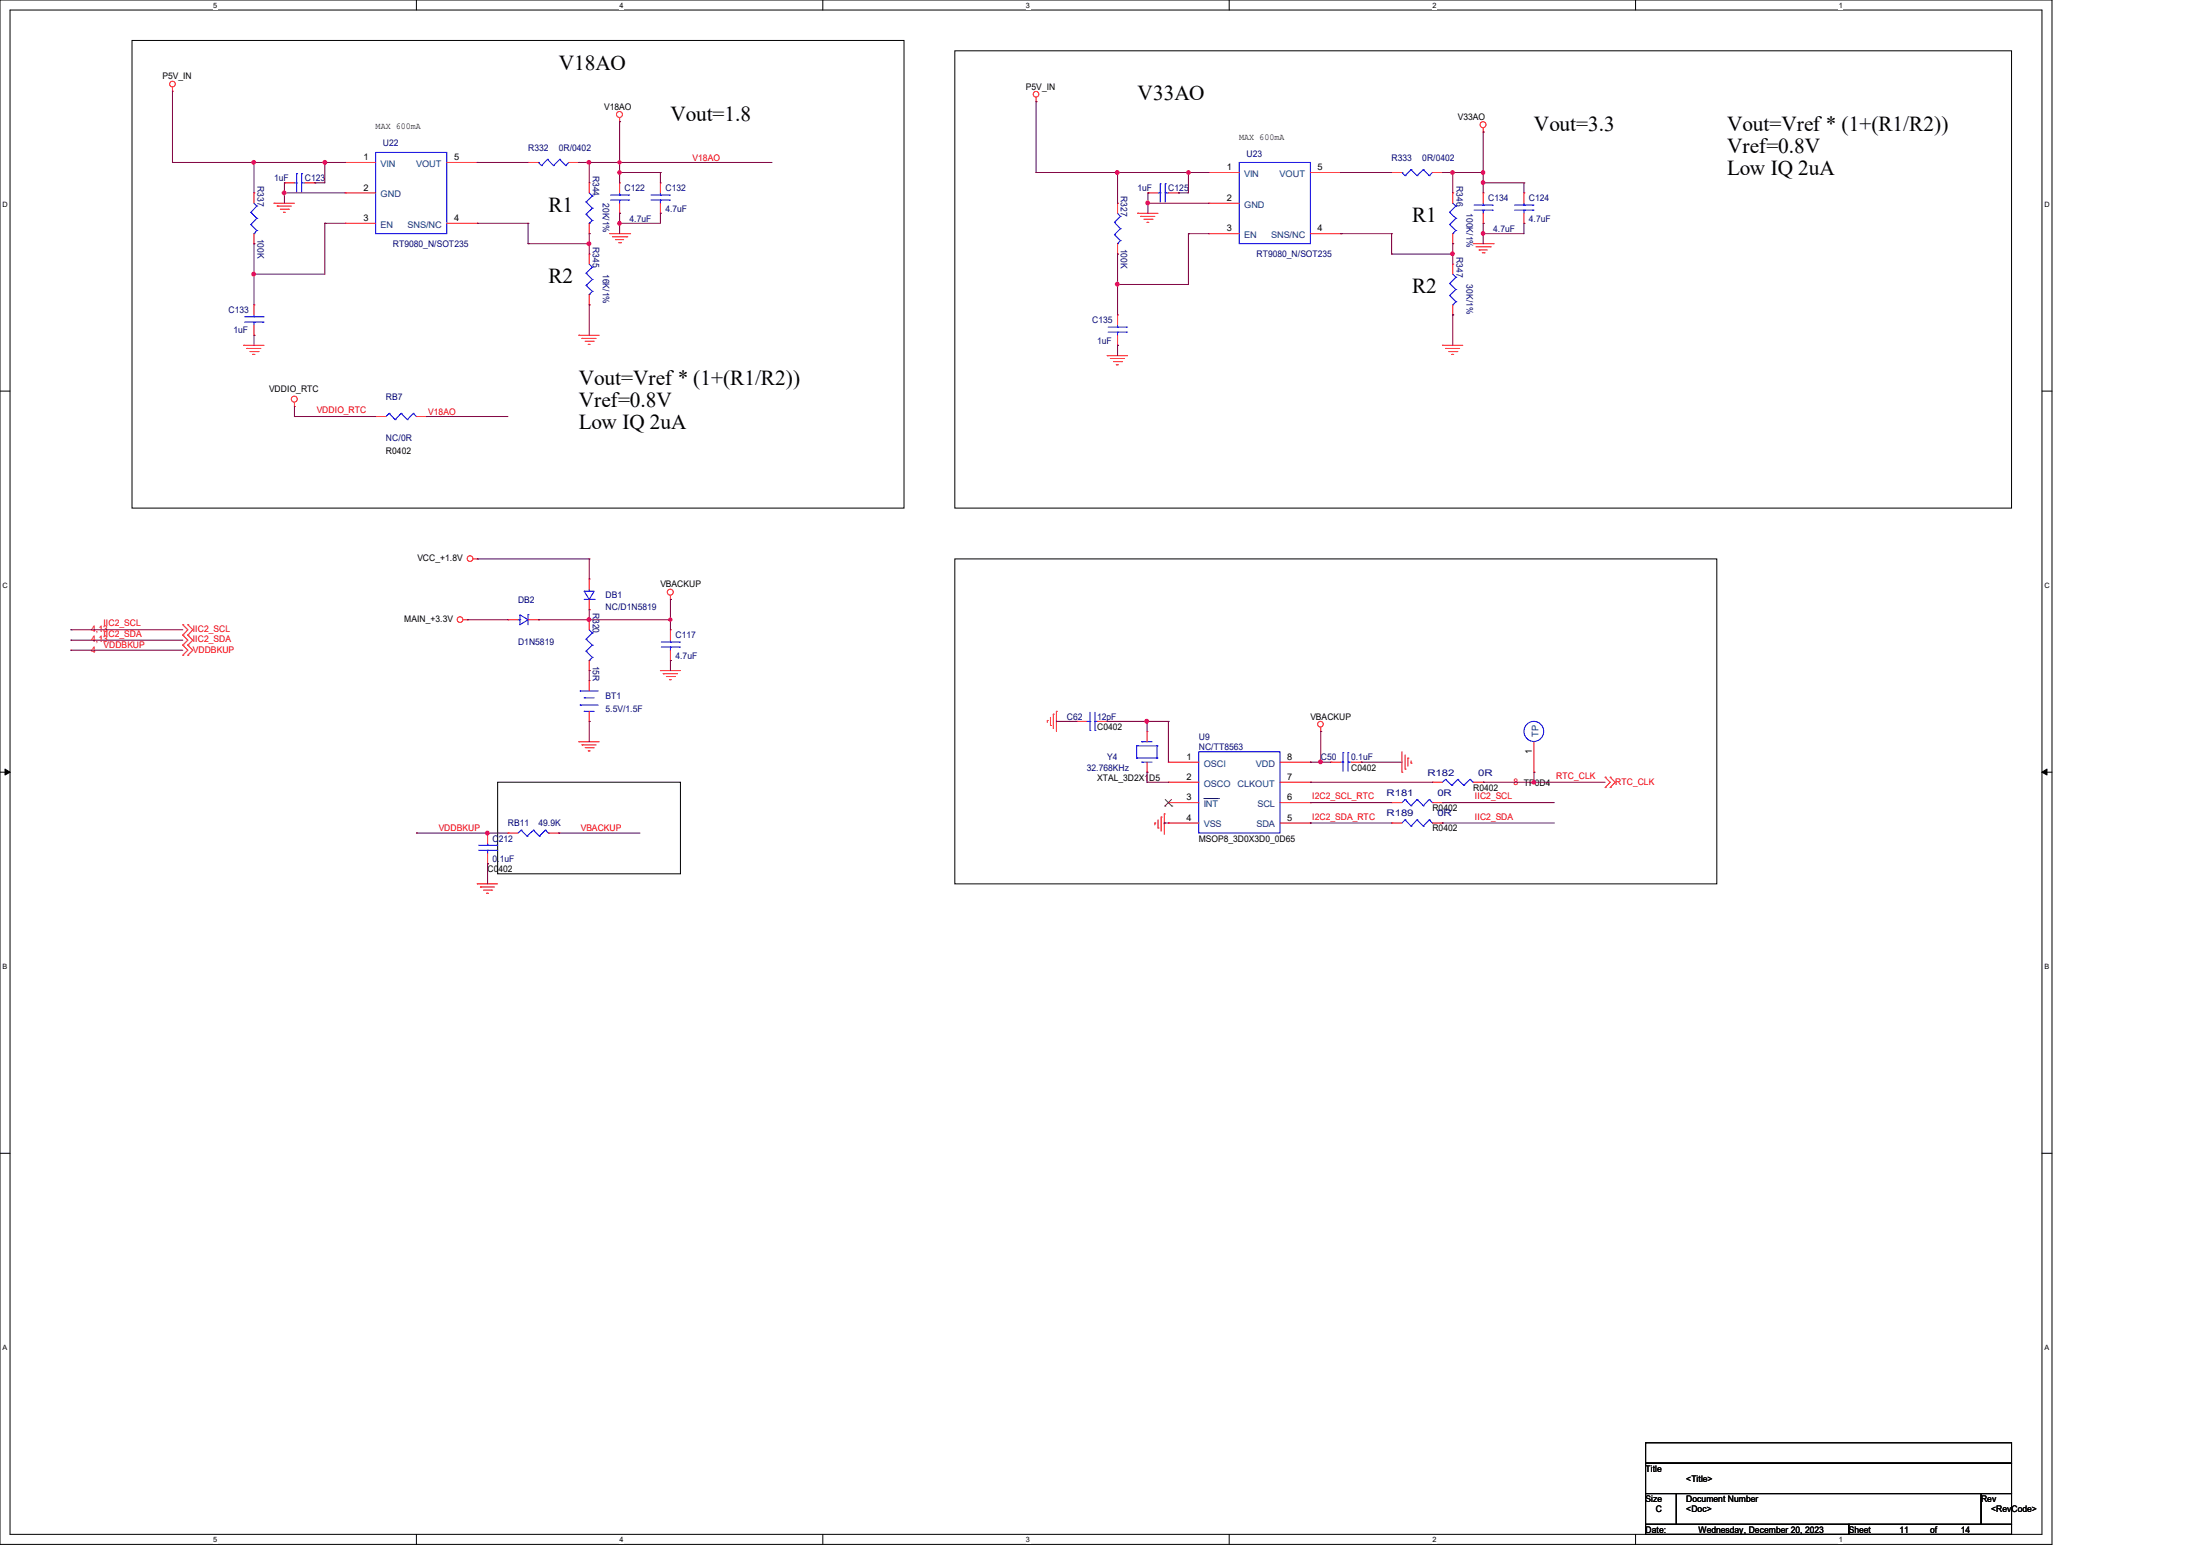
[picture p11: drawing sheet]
<svg xmlns="http://www.w3.org/2000/svg" width="297mm" height="210mm" viewBox="0 0 297 210" stroke-linecap="round" stroke-linejoin="round" font-family="sans-serif">
<path d="M0 0h277v208.4h-277zM1.4 1.4h274.3v205.7h-274.3z" fill="none" stroke="#000" stroke-width=".14"/>
<g fill="#fff">
<path d="M28.8 .1h.5v1.1h-.5z"/>
<path d="M28.8 207.2h.5v1.1h-.5z"/>
</g>
<path d="M56.2 0v1.4M56.2 207.1v1.3" fill="none" stroke="#000" stroke-width=".14"/>
<g fill="#fff">
<path d="M83.7 .1h.5v1.1h-.5z"/>
<path d="M83.7 207.2h.5v1.1h-.5z"/>
</g>
<path d="M111.1 0v1.4M111.1 207.1v1.3" fill="none" stroke="#000" stroke-width=".14"/>
<g fill="#fff">
<path d="M138.5 .1h.6v1.1h-.6z"/>
<path d="M138.5 207.2h.6v1.1h-.6z"/>
</g>
<path d="M165.9 0v1.4M165.9 207.1v1.3" fill="none" stroke="#000" stroke-width=".14"/>
<g fill="#fff">
<path d="M193.4 .1h.5v1.1h-.5z"/>
<path d="M193.4 207.2h.5v1.1h-.5z"/>
</g>
<path d="M220.8 0v1.4M220.8 207.1v1.3" fill="none" stroke="#000" stroke-width=".14"/>
<g fill="#fff">
<path d="M248.2 .1h.6v1.1h-.6z"/>
<path d="M248.2 207.2h.6v1.1h-.6z"/>
<path d="M.3 27.1h.8v1.1h-.8z"/>
<path d="M276 27.1h.7v1.1h-.7z"/>
<path d="M.3 78.5h.8v1.1h-.8z"/>
<path d="M276 78.5h.7v1.1h-.7z"/>
</g>
<path d="M0 52.8h1.4M275.7 52.8h1.3" fill="none" stroke="#000" stroke-width=".14"/>
<g fill="#fff">
<path d="M.3 129.9h.7v1.1h-.7z"/>
<path d="M276 129.9h.6v1.1h-.6z"/>
</g>
<path d="M0 104.2h1.4M275.7 104.2h1.3" fill="none" stroke="#000" stroke-width=".14"/>
<path d="M.7 103.8l.7 .4-.7 .4zM275.7 104.2l.7-.4v.8z" fill="#000" stroke="#000" stroke-width=".14"/>
<g fill="#fff">
<path d="M.3 181.4h.7v1.1h-.7z"/>
<path d="M276 181.4h.6v1.1h-.6z"/>
</g>
<g fill="none" stroke="#000" stroke-width=".14">
<path d="M17.8 5.5h104.2v63.1h-104.2zM128.9 6.9h142.7v61.7h-142.7zM128.9 75.4h102.9v43.9h-102.9zM67.2 105.6h24.7v12.3h-24.7zM0 155.7h1.4M275.7 155.7h1.3M222.2 194.7h49.4v2.8h-49.4zM222.2 197.5h49.4v4.1h-49.4zM222.2 201.6h4.1v4.1h-4.1zM222.2 205.7h27.4v1.4h-27.4zM226.3 201.6h41.2v4.1h-41.2zM249.6 205.7h22v1.4h-22z"/>
<path d="M267.5 201.6h4.1v4.1h-4.1z"/>
</g>
<g fill="none" stroke="#f00" stroke-width=".14">
<path d="M23.3 12.3h.1M23.3 11.8v.5M83.7 16.4h.1M83.7 15.9v.5M139.9 13.7h.1M139.9 13.2v.5M200.2 17.8h.1M200.2 17.3v.5M34.3 26h.1M34.3 32.9h.1M34.3 26v1.4M34.3 31.5v1.4"/>
<path d="M37 27.4h.1M37 27.4h2.8M37.4 27.8h.1M37.4 27.8h1.9M37.8 28.2h1.1M38.3 28.7h.1M38.3 28.7h.2M38.4 24.7h.1M38.4 24.7h1.4M38.9 28.2h.1M41.1 24.7h1.4M42.5 24.7h.1"/>
<path d="M46.6 26h.1M46.6 30.1h.1M46.6 21.9h.1M46.6 26h4.1M46.6 21.9h4.1M46.6 30.1h4.1M60.3 21.9h4.1M60.3 30.1h4.1M64.4 21.9h.1M64.4 30.1h.1M71.3 21.9h.1M71.3 21.9h1.4"/>
<path d="M76.8 21.9h1.3M78.1 21.9h.1M79.5 34.3h.1M79.5 24.7h.1M79.5 31.5h.1M79.5 24.7v1.3M79.5 30.1v1.4M79.5 34.3v1.3M79.5 39.8v1.3M82.3 31.5h2.7M82.7 32h1.9M83.1 32.3h.1"/>
<path d="M83.1 32.3h1.1M83.5 32.8h.3M83.7 24.7h.1M83.7 28.8h.1M83.7 24.7v1.3M83.7 27.4v1.4M83.8 32.8h.1M84.6 32h.1M85 31.5h.1M89.2 24.7h.1M89.2 28.8h.1M89.2 24.7v1.3"/>
<path d="M89.2 27.4v1.4M150.9 27.4h.1M150.9 34.3h.1M150.9 27.4v1.4M150.9 32.9v1.4M153.6 28.8h.1M153.6 28.8h2.7M154 29.2h.1M154 29.2h1.9M154.4 29.6h1.1M154.9 30h.1M154.9 30h.2"/>
<path d="M155 26h.1M155 26h1.3M155.5 29.6h.1M157.7 26h1.4M159.1 26h.1M163.2 27.4h.1M163.2 31.5h.1M163.2 23.3h.1M163.2 27.4h4.1M163.2 31.5h4.1M163.2 23.3h4.1M176.9 31.5h4.1"/>
<path d="M176.9 23.3h4.1M181 23.3h.1M181 31.5h.1M187.9 23.3h.1M187.9 23.3h1.4M193.4 23.3h1.3M194.7 23.3h.1M196.1 35.6h.1M196.1 26h.1M196.1 32.9h.1M196.1 26v1.4M196.1 31.5v1.4"/>
<path d="M196.1 35.6v1.4M198.9 32.9h2.7M199.3 33.3h1.9M199.7 33.7h.1M199.7 33.7h1.1M200.1 34.1h.3M200.2 26h.1M200.2 30.1h.1M200.2 26v1.4M200.2 28.8v1.3M200.4 34.1h.1M201.2 33.3h.1"/>
<path d="M201.6 32.9h.1M205.7 26h.1M205.7 30.1h.1M205.7 26v1.4M205.7 28.8v1.3M32.9 46.6h.1M32.9 46.6h2.7M33.3 47h.1M33.3 47h1.9M33.7 47.5h1.1M34.1 47.8h.1M34.1 47.8h.3"/>
<path d="M34.3 41.1h.1M34.3 45.3h.1M34.3 41.1v1.4M34.3 43.9v1.4M34.8 47.5h.1M39.8 54.9h.1M39.8 54.3v.6M50.7 56.2h.1M50.7 56.2h1.4M56.2 56.2h1.4M57.6 56.2h.1M78.1 45.3h.1"/>
<path d="M78.1 45.3h2.8M78.6 45.7h.1M78.6 45.7h1.9M79 46.1h1.1M79.4 46.5h.1M79.4 46.5h.3M79.5 41.1h.1M80.1 46.1h.1M149.5 48h.1M149.5 48h2.7M149.9 48.4h.1M149.9 48.4h1.9"/>
<path d="M150.3 48.8h1.1M150.7 49.2h.1M150.7 49.2h.3M150.9 42.5h.1M150.9 46.6h.1M150.9 42.5v1.4M150.9 45.3v1.3M151.4 48.8h.1M194.7 46.6h.1M194.7 46.6h2.8M195.2 47h.1M195.2 47h1.9"/>
<path d="M195.6 47.5h1.1M196 47.8h.1M196 47.8h.3M196.1 42.5h.1M196.1 41.1v1.4M196.7 47.5h.1M63.9 75.4h.5M64.4 75.4h.1M79.5 78.1h.1M79.5 78.1v1.4M24.7 88.4h.1M24.7 87.1h.1"/>
<path d="M24.7 85.7h.1M24.7 84.3h.1M24.7 87.1l.7 .7-.7 .6M24.7 84.3l.7 .7-.7 .7M24.7 85.7l.7 .7-.7 .7M25.4 88.4h.1M25.4 87.1h.1M25.4 85.7h.1M25.4 84.3h.1M25.4 87.1l.6 .7-.6 .6M25.4 84.3l.6 .7-.6 .7M25.4 85.7l.6 .7-.6 .7"/>
<path d="M62.5 83.7h.6M63.1 83.7h.1M68.6 83.7h.1M68.6 83.7h1.3M71.3 83.7h1.4M72.7 83.7h.1M79.5 82.3h.1M79.5 83.7h.1M79.5 90.5h.1M79.5 91.9h.1M79.5 97.4h.1M79.5 80.9v1.4"/>
<path d="M79.5 83.7v1.3M79.5 89.2v1.3M79.5 91.9v1.4M79.5 96v1.4M89.2 90.5h.1M89.2 90.5h2.7M89.5 90.9h.1M89.5 90.9h2M90 91.3h1.1M90.4 91.7h.1M90.4 91.7h.2M90.5 80.9h.1"/>
<path d="M90.5 85h.1M90.5 89.2h.1M90.5 80.3v.6M90.5 85v1.4M90.5 87.8v1.4M91.1 91.3h.1M141.4 97.2h.1M141.4 97.2v.3M141.8 97.9h.1M141.8 96.8v1.1M142.2 96.4h.1M142.2 96.4v1.9"/>
<path d="M142.6 96h.1M142.6 96v2.7M145.4 97.4h.1M145.4 97.4h1.3M148.1 97.4h1.4M149.5 97.4h.1M154.9 98.7h.1M154.9 98.7v1.4M178.3 98.7h.1M178.3 98.2v.5M64.4 119.3h.1M64.4 119.3h2.8"/>
<path d="M64.9 119.7h.1M64.9 119.7h1.9M65.8 112.4h.1M65.8 116.6h.1M65.8 112.4v1.4M65.8 115.2v1.4M68.6 112.4h.1M68.6 112.4h1.3M74 112.4h1.4M75.4 112.4h.1M78.1 100.1h.1M78.1 100.1h2.8"/>
<path d="M78.6 100.5h.1M78.6 100.5h1.9M79 100.9h1.1M79.4 101.3h.1M79.4 101.3h.3M80.1 100.9h.1M154.9 104.2h.1M154.9 102.9v1.3M155.9 111.1h.1M155.9 111.1v.2M156.3 111.8h.1M156.3 110.7v1.1"/>
<path d="M156.8 110.3h.1M156.8 110.3v1.9M157.2 109.9h.1M157.2 109.9v2.7M157.7 102.9h.1M157.7 105.6h.1M157.7 108.3h.1M157.7 111.1h.1M157.7 108.3h4.1M157.7 111.1h4.1M157.7 102.9h4.1M157.7 105.6h4.1"/>
<path d="M172.8 108.3h4.1M172.8 111.1h4.1M172.8 102.9h4.1M172.8 105.6h4.1M176.9 111.1h.1M176.9 108.3h.1M176.9 105.6h.1M176.9 102.9h.1M179.7 102.9h.1M179.7 102.9h1.3M182.4 102.9h1.4M183.8 102.9h.1"/>
<path d="M187.9 108.3h.1M187.9 111.1h.1M187.9 108.3h1.4M187.9 111.1h1.4M189.3 104.2h.1M189.3 101.5v2.7M189.7 103.8h.1M189.7 101.9v1.9M190.1 102.3h.1M190.1 102.3v1.1M190.5 103h.1M190.5 102.7v.3"/>
<path d="M193.4 105.6h.1M193.4 108.3h1.3M193.4 111.1h1.3M193.4 105.6h1.3M194.7 108.3h.1M194.7 111.1h.1M198.9 105.6h1.3M200.2 105.6h.1M207.1 104.2h.1M207.1 100.1v4.1M216.7 106.3h.1M216.7 104.9h.1"/>
<path d="M216.7 104.9l.7 .7-.7 .7M217.4 106.3h.1M217.4 104.9h.1M217.4 104.9l.7 .7-.7 .7M65.3 120.1h1.1M65.7 120.6h.1M65.7 120.6h.3M66.4 120.1h.1"/>
<circle cx="23.3" cy="11.3" r=".38"/>
<circle cx="83.6" cy="15.5" r=".4"/>
<circle cx="139.9" cy="12.7" r=".38"/>
<circle cx="200.2" cy="16.8" r=".4"/>
<circle cx="39.7" cy="53.9" r=".4"/>
<circle cx="63.5" cy="75.4" r=".38"/>
<circle cx="90.5" cy="79.9" r=".4"/>
<circle cx="62.1" cy="83.6" r=".38"/>
<circle cx="178.3" cy="97.7" r=".38"/>
</g>
<g fill="none" stroke="#00f" stroke-width=".14">
<path d="M33.9 28.7h.1M33.9 30.3h.1M33.9 28.7l.8 .8M33.9 30.3l.8 .8M34.3 31.5h.1M34.3 27.4l.4 .4M34.7 27.8h.1M34.7 29.5h.1M34.7 31.1h.1M34.7 27.8l-.8 .9M34.7 29.5l-.8 .8M34.7 31.1l-.4 .4"/>
<path d="M39.8 24.7h.2M40 24.7h.1M40 23.5h.1M40 23.5v2.4M40.7 23.5h.1M40.7 24.7h.1M40.7 24.7h.4M40.7 23.5v2.4M50.7 20.6h9.6v10.9h-9.6zM72.7 21.9h.1M72.7 21.9l.4 .5M73.1 22.4h.1"/>
<path d="M73.9 21.5h.1M73.9 21.5l.8 .9M73.9 21.5l-.8 .9M74.7 22.4h.1M75.6 21.5h.1M75.6 21.5l.8 .9M75.6 21.5l-.9 .9M76.4 22.4h.1M76.8 21.9l-.4 .5M79.1 36.9h.1M79.1 38.5h.1M79.1 27.3h.1"/>
<path d="M79.1 28.9h.1M79.1 36.9l.9 .8M79.1 38.5l.9 .8M79.1 27.3l.9 .8M79.1 28.9l.9 .9M79.5 39.8h.1M79.5 30.1h.1M79.5 35.6l.5 .5M79.5 26l.5 .5M80 36.1h.1M80 37.7h.1M80 39.3h.1"/>
<path d="M80 26.5h.1M80 28.1h.1M80 29.8h.1M80 36.1l-.9 .8M80 37.7l-.9 .8M80 39.3l-.5 .5M80 26.5l-.9 .8M80 28.1l-.9 .8M80 29.8l-.5 .3M82.4 27h2.5M82.4 26.3h2.5M83.7 26.3h.1"/>
<path d="M83.7 27h.1M83.7 26v.3M83.7 27v.4M84.9 27h.1M84.9 26.3h.1M87.9 27h2.5M87.9 26.3h2.5M89.2 26.3h.1M89.2 27h.1M89.2 26v.3M89.2 27v.4M90.4 27h.1"/>
<path d="M90.4 26.3h.1M150.5 30h.1M150.5 31.7h.1M150.5 30l.8 .9M150.5 31.7l.8 .8M150.9 32.9h.1M150.9 28.8l.4 .4M151.3 29.2h.1M151.3 30.9h.1M151.3 32.5h.1M151.3 29.2l-.8 .8M151.3 30.9l-.8 .8"/>
<path d="M151.3 32.5l-.4 .4M156.3 26h.3M156.6 26h.1M156.6 24.8h.1M156.6 24.8v2.5M157.3 24.8h.1M157.3 26h.1M157.3 26h.4M157.3 24.8v2.5M167.3 21.9h9.6v11h-9.6zM189.3 23.3h.1M189.3 23.3l.4 .4"/>
<path d="M189.7 23.7h.1M190.5 22.9h.1M190.5 22.9l.8 .8M190.5 22.9l-.8 .8M191.3 23.7h.1M192.2 22.9h.1M192.2 22.9l.8 .8M192.2 22.9l-.9 .8M193 23.7h.1M193.4 23.3l-.4 .4M195.7 38.3h.1M195.7 39.9h.1"/>
<path d="M195.7 28.7h.1M195.7 30.3h.1M195.7 38.3l.9 .8M195.7 39.9l.9 .8M195.7 28.7l.9 .8M195.7 30.3l.9 .8M196.1 31.5h.1M196.1 37l.5 .4M196.1 27.4l.5 .4M196.6 37.4h.1M196.6 39.1h.1M196.6 27.8h.1"/>
<path d="M196.6 29.5h.1M196.6 31.1h.1M196.6 37.4l-.9 .9M196.6 39.1l-.9 .8M196.6 27.8l-.9 .9M196.6 29.5l-.9 .8M196.6 31.1l-.5 .4M199 28.4h2.5M199 27.7h2.5M200.2 27.7h.1M200.2 28.4h.1M200.2 27.4v.3"/>
<path d="M200.2 28.4v.4M201.5 28.4h.1M201.5 27.7h.1M204.5 28.4h2.5M204.5 27.7h2.5M205.7 27.7h.1M205.7 28.4h.1M205.7 27.4v.3M205.7 28.4v.4M207 28.4h.1M207 27.7h.1M33 43.5h2.5"/>
<path d="M33 42.8h2.5M34.3 42.8h.1M34.3 43.5h.1M34.3 42.5v.3M34.3 43.5v.4M35.5 43.5h.1M35.5 42.8h.1M52.5 55.8h.1M52.5 55.8l-.4 .4M52.5 55.8l.8 .8M53.3 56.6h.1M54.1 55.8h.1"/>
<path d="M54.1 55.8l-.8 .8M54.1 55.8l.9 .8M55 56.6h.1M55.8 55.8h.1M55.8 55.8l-.8 .8M55.8 55.8l.4 .4M56.2 56.2h.1M149.6 44.8h2.5M149.6 44.2h2.5M150.9 44.2h.1M150.9 44.8h.1M150.9 43.9v.3"/>
<path d="M150.9 44.8v.5M152.1 44.8h.1M152.1 44.2h.1M196.1 41.1h.1M196.6 40.7h.1M196.6 40.7l-.5 .4M78.9 79.8h1.3l-.7 1.1zM79.5 79.8h.1M79.5 79.5v.3M69.9 83.7h.3M70.2 83l1.1 .7-1.1 .6zM70.2 83.7h.1"/>
<path d="M71.3 83h.1M71.3 83v1.3M78.3 93.3h.1M78.3 95.2h.1M78.3 93.3h2.5M78.3 95.2h2.5M78.9 96h.1M78.9 94.2h.1M78.9 80.9h1.3M78.9 96h1.3M78.9 94.2h1.3M79.1 86.3h.1"/>
<path d="M79.1 87.9h.1M79.1 86.3l.9 .8M79.1 87.9l.9 .8M79.5 89.2h.1M79.5 85l.5 .4M80 85.4h.1M80 87.1h.1M80 88.7h.1M80 85.4l-.9 .9M80 87.1l-.9 .8M80 88.7l-.5 .5M80.2 80.9h.1"/>
<path d="M89.3 87.3h2.4M89.3 86.7h2.4M90.5 86.7h.1M90.5 87.3h.1M90.5 86.4v.3M90.5 87.3v.5M91.7 87.3h.1M91.7 86.7h.1M146.7 97.4h.5M147.2 98.6h.1M147.2 97.4h.1M147.2 96.1v2.5"/>
<path d="M147.8 97.4h.1M147.8 98.6h.1M147.8 97.4h.3M147.8 96.1v2.5M64.6 114.8h2.5M64.6 114.1h2.5M65.8 114.1h.1M65.8 114.8h.1M65.8 113.8v.3M65.8 114.8v.4M67.1 114.8h.1M67.1 114.1h.1"/>
<path d="M70.4 112.1h.1M70.4 112.1l-.5 .3M70.4 112.1l.8 .8M71.2 112.9h.1M72 112.1h.1M72 112.1l-.8 .8M72 112.1l.8 .8M72.8 112.9h.1M73.6 112.1h.1M73.6 112.1l-.8 .8M73.6 112.1l.4 .3M74 112.4h.1"/>
<path d="M153.5 102.3h.1M153.5 100.7h.1M153.5 102.3h2.7M153.5 100.7v1.6M153.5 100.7h2.7M154.1 102.9h.1M154.1 100.1h.1M154.1 102.9h1.4M154.1 100.1h1.4M156.2 100.7h.1M156.2 102.3h.1M156.2 100.7v1.6"/>
<path d="M161.8 101.5h11v10.9h-11zM181 102.9h.3M181.3 102.9h.1M181.3 101.6h.1M181.3 101.6v2.5M182 101.6h.1M182 102.9h.1M182 102.9h.4M182 101.6v2.5M189.7 107.9h.1M189.7 110.7h.1M189.7 107.9l-.4 .4"/>
<path d="M189.7 107.9l.8 .9M189.7 110.7l-.4 .4M189.7 110.7l.8 .8M190.5 108.8h.1M190.5 111.5h.1M191.3 107.9h.1M191.3 110.7h.1M191.3 107.9l-.8 .9M191.3 107.9l.9 .9M191.3 110.7l-.8 .8M191.3 110.7l.9 .8M192.2 108.8h.1"/>
<path d="M192.2 111.5h.1M193 107.9h.1M193 110.7h.1M193 107.9l-.8 .9M193 107.9l.4 .4M193 110.7l-.8 .8M193 110.7l.4 .4M193.4 108.3h.1M193.4 111.1h.1M195.2 105.2h.1M195.2 105.2l-.5 .4M195.2 105.2l.8 .8"/>
<path d="M196 106h.1M196.8 105.2h.1M196.8 105.2l-.8 .8M196.8 105.2l.8 .8M197.6 106h.1M198.5 105.2h.1M198.5 105.2l-.9 .8M198.5 105.2l.4 .4M198.9 105.6h.1"/>
<circle cx="207.1" cy="98.7" r="1.34"/>
</g>
<path d="M157.3 108.8h.1M157.3 107.9l.9 .9M158.2 107.9l-.9 .9M158.2 108.8h.1" fill="none" stroke="#804000" stroke-width=".14"/>
<path d="M162.5 107.8h2M164.5 107.8h.1" fill="none" stroke="#004080" stroke-width=".14"/>
<g fill="none" stroke="#800040" stroke-width=".14">
<path d="M23.3 12.3v9.6M83.7 16.4h.1M83.7 16.4v8.3M139.9 13.7h.1M139.9 13.7v9.6M200.2 17.8h.1M200.2 17.8v8.2M23.3 21.9h.1M23.3 21.9h23.3M34.3 21.9h.1M34.3 32.9h.1M34.3 37h.1"/>
<path d="M34.3 21.9v4.1M34.3 32.9v8.2M38.4 24.7h.1M38.4 26h.1M38.4 24.7v2.7M38.4 26h8.2M42.5 24.7h.1M43.9 21.9h.1M43.9 30.1h.1M43.9 21.9v2.8h-1.4M43.9 30.1v6.9h-9.6M43.9 30.1h2.7"/>
<path d="M64.4 21.9h.1M64.4 30.1h.1M64.4 21.9h6.9M64.4 30.1h6.9M71.3 30.1h.1M71.3 32.9h.1M71.3 30.1v2.8M71.3 32.9h8.2M78.1 21.9h.1M78.1 21.9h26.1M79.5 21.9h.1M79.5 31.5h.1"/>
<path d="M79.5 32.9h.1M79.5 21.9v2.8M79.5 31.5v2.8M83.7 21.9h.1M83.7 23.3h.1M83.7 28.8h.1M83.7 30.1h.1M83.7 28.8v2.7M83.7 23.3h5.5M89.2 23.3h.1M89.2 28.8h.1M89.2 23.3v1.4"/>
<path d="M89.2 28.8v1.3h-5.5M139.9 23.3h.1M139.9 23.3h23.3M150.9 23.3h.1M150.9 34.3h.1M150.9 38.4h.1M150.9 23.3v4.1M150.9 34.3v8.2M155 26h.1M155 27.4h.1M155 26v2.8M155 27.4h8.2"/>
<path d="M159.1 26h.1M160.4 23.3h.1M160.4 31.5h.1M160.4 23.3v2.7h-1.3M160.4 31.5v6.9h-9.5M160.4 31.5h2.8M181 23.3h.1M181 31.5h.1M181 23.3h6.9M181 31.5h6.9M187.9 31.5h.1M187.9 34.3h.1"/>
<path d="M187.9 31.5v2.8M187.9 34.3h8.2M194.7 23.3h.1M194.7 23.3h5.5M196.1 23.3h.1M196.1 32.9h.1M196.1 34.3h.1M196.1 23.3v2.7M196.1 32.9v2.7M200.2 23.3h.1M200.2 24.7h.1M200.2 30.1h.1"/>
<path d="M200.2 31.5h.1M200.2 24.7h5.5M200.2 30.1v2.8M205.7 24.7h.1M205.7 30.1h.1M205.7 24.7v1.3M205.7 30.1v1.4h-5.5M34.3 45.3h.1M34.3 45.3v1.3M39.8 56.2h.1M39.8 56.2h10.9M39.8 54.9v1.3"/>
<path d="M57.6 56.2h.1M57.6 56.2h11M79.5 41.1h.1M79.5 41.1v4.2M150.9 46.6h.1M150.9 46.6v1.4M196.1 42.5h.1M196.1 42.5v4.1M64.4 75.4h.1M64.4 75.4h15.1M79.5 75.4h.1M79.5 75.4v2.7"/>
<path d="M9.6 87.8h.1M9.6 85h.1M9.6 86.4h.1M9.6 87.8h15.1M9.6 85h15.1M9.6 86.4h15.1M63.1 83.7h.1M63.1 83.7h5.5M72.7 83.7h.1M72.7 83.7h17.8M79.5 82.3h.1M79.5 83.7h.1"/>
<path d="M79.5 90.5h.1M79.5 97.4h.1M79.5 82.3v1.4M79.5 90.5v1.4M79.5 97.4v2.7M90.5 80.9h.1M90.5 83.7h.1M90.5 89.2h.1M90.5 80.9v4.1M90.5 89.2v1.3M142.6 97.4h.1M142.6 97.4h2.8"/>
<path d="M149.5 97.4h.1M149.5 97.4h8.2M154.9 97.4h.1M154.9 97.4v1.3M157.7 97.4h.1M157.7 97.4v5.5M178.3 98.7h.1M178.3 98.7v4.2M56.2 112.4h.1M56.2 112.4h12.4M65.8 116.6h.1M65.8 112.4h.1"/>
<path d="M65.8 116.6v2.7M75.4 112.4h.1M75.4 112.4h11M154.9 104.2h.1M154.9 105.6h.1M154.9 104.2v1.4M154.9 105.6h2.8M157.2 111.1h.1M157.2 111.1v.1M157.2 111.1h.5M176.9 102.9h.1M176.9 105.6h.1"/>
<path d="M176.9 108.3h.1M176.9 111.1h.1M176.9 102.9h2.8M176.9 105.6h16.5M176.9 108.3h11M176.9 111.1h11M178.3 102.9h.1M183.8 102.9h.1M183.8 102.9h5.5M194.7 108.3h.1M194.7 111.1h.1M194.7 108.3h15.1"/>
<path d="M194.7 111.1h15.1M200.2 105.6h.1M200.2 105.6h16.5M207.1 104.2h.1M207.1 105.6h.1M207.1 104.2v1.4"/>
</g>
<g fill="#f0f" stroke="#f0f" stroke-width=".14">
<circle cx="43.9" cy="21.9" r=".25"/>
<circle cx="34.2" cy="21.9" r=".25"/>
<circle cx="79.5" cy="21.9" r=".25"/>
<circle cx="83.6" cy="21.9" r=".22"/>
<circle cx="83.6" cy="23.3" r=".24"/>
<circle cx="38.4" cy="26" r=".25"/>
<circle cx="83.6" cy="30.1" r=".24"/>
<circle cx="79.5" cy="32.9" r=".25"/>
<circle cx="34.2" cy="37" r=".25"/>
<circle cx="154.8" cy="97.3" r=".25"/>
<circle cx="178.3" cy="102.8" r=".25"/>
<circle cx="150.8" cy="23.3" r=".25"/>
<circle cx="160.4" cy="23.3" r=".25"/>
<circle cx="196.1" cy="23.3" r=".25"/>
<circle cx="200.2" cy="24.6" r=".24"/>
<circle cx="200.2" cy="23.3" r=".24"/>
<circle cx="154.9" cy="27.4" r=".25"/>
<circle cx="200.2" cy="31.5" r=".24"/>
<circle cx="196.1" cy="34.2" r=".25"/>
<circle cx="150.8" cy="38.4" r=".25"/>
<circle cx="207.1" cy="105.6" r=".24"/>
<circle cx="90.5" cy="83.6" r=".22"/>
<circle cx="79.5" cy="83.6" r=".25"/>
<circle cx="65.8" cy="112.4" r=".25"/>
</g>
<g font-size="2.9">
<text x="75.4" y="9.4">V18AO</text>
<text x="90.5" y="16.3">Vout=1.8</text>
<text x="153.6" y="13.5">V33AO</text>
<text x="207.1" y="17.7">Vout=3.3</text>
<text x="233.2" y="17.7">Vout=Vref * (1+(R1/R2))</text>
<text x="233.2" y="20.7">Vref=0.8V</text>
<text x="233.2" y="23.7">Low IQ 2uA</text>
<text x="74" y="28.6">R1</text>
<text x="190.6" y="30">R1</text>
<text x="74" y="38.2">R2</text>
<text x="190.6" y="39.6">R2</text>
<text x="78.1" y="51.9">Vout=Vref * (1+(R1/R2))</text>
<text x="78.1" y="54.9">Vref=0.8V</text>
<text x="78.1" y="58">Low IQ 2uA</text>
</g>
<g font-size="1.2">
<text x="21.9" y="10.7">P5V_IN</text>
<text x="50.7" y="17.4">MAX 600mA</text>
<text x="81.6" y="14.9">V18AO</text>
<text x="138.5" y="12.1">P5V_IN</text>
<text x="196.8" y="16.2">V33AO</text>
<text x="49.1" y="21.6">1</text>
<text x="61.3" y="21.6">5</text>
<text x="165.6" y="23">1</text>
<text x="167.3" y="18.8">MAX 600mA</text>
<text x="177.9" y="23">5</text>
<text x="49.1" y="25.7">2</text>
<text x="49.1" y="29.8">3</text>
<text x="61.3" y="29.8">4</text>
<text x="165.6" y="27.1">2</text>
<text x="165.6" y="31.2">3</text>
<text x="177.9" y="31.2">4</text>
<text x="36.3" y="53">VDDIO_RTC</text>
<text x="52.1" y="61.3">R0402</text>
<text x="56.3" y="75.7">VCC_+1.8V</text>
<text x="54.6" y="84">MAIN_+3.3V</text>
<text x="89.2" y="79.3">VBACKUP</text>
<text x="148.1" y="98.5">C0402</text>
<text x="176.9" y="97.2">VBACKUP</text>
<text x="206.8" y="101.8" transform="rotate(-90 206.8 101.8)">1</text>
<text x="148.1" y="105.4">XTAL_3D2X1D5</text>
<text x="160.2" y="102.6">1</text>
<text x="160.2" y="105.3">2</text>
<text x="173.8" y="105.3">7</text>
<text x="173.8" y="102.6">8</text>
<text x="182.4" y="104">C0402</text>
<text x="198.9" y="106.7">R0402</text>
<text x="160.2" y="108">3</text>
<text x="160.2" y="110.8">4</text>
<text x="161.8" y="113.6">MSOP8_3D0X3D0_0D65</text>
<text x="173.8" y="110.8">5</text>
<text x="173.8" y="108">6</text>
<text x="193.4" y="109.5">R0402</text>
<text x="193.4" y="112.2">R0402</text>
<text x="65.8" y="117.7">C0402</text>
<text x="222.2" y="198.6">Title</text>
<text x="222.2" y="202.7">Size</text>
<text x="227.7" y="202.7">Document Number</text>
<text x="227.7" y="200">&lt;Title&gt;</text>
<text x="267.5" y="202.7">Rev</text>
<text x="222.2" y="206.9">Date:</text>
<text x="223.6" y="204.1">C</text>
<text x="227.7" y="204.1">&lt;Doc&gt;</text>
<text x="229.3" y="206.9">Wednesday, December 20, 2023</text>
<text x="249.6" y="206.9">Sheet</text>
<text x="256.4" y="206.9">11</text>
<text x="260.6" y="206.9">of</text>
<text x="264.7" y="206.9">14</text>
<text x="268.8" y="204.1">&lt;RevCode&gt;</text>
</g>
<g font-size="1.2" fill="#004080">
<text x="51.4" y="22.5">VIN</text>
<text x="56.2" y="22.5">VOUT</text>
<text x="168" y="23.9">VIN</text>
<text x="172.8" y="23.9">VOUT</text>
<text x="51.4" y="26.6">GND</text>
<text x="168" y="28">GND</text>
<text x="51.4" y="30.7">EN</text>
<text x="55" y="30.7">SNS/NC</text>
<text x="168" y="32.1">EN</text>
<text x="171.6" y="32.1">SNS/NC</text>
<text x="207.7" y="99.4" transform="rotate(-90 207.7 99.4)">TP</text>
<text x="162.5" y="103.5">OSCI</text>
<text x="162.5" y="106.2">OSCO</text>
<text x="167.1" y="106.2">CLKOUT</text>
<text x="169.5" y="103.5">VDD</text>
<text x="162.5" y="108.9">INT</text>
<text x="162.5" y="111.7">VSS</text>
<text x="169.6" y="111.7">SDA</text>
<text x="169.8" y="108.9">SCL</text>
</g>
<g font-size="1.2" fill="#000080">
<text x="51.7" y="19.8">U22</text>
<text x="71.3" y="20.3">R332</text>
<text x="75.4" y="20.3">0R/0402</text>
<text x="80.1" y="23.7" transform="rotate(90 80.1 23.7)">R344</text>
<text x="168.3" y="21.2">U23</text>
<text x="187.9" y="21.7">R333</text>
<text x="192" y="21.7">0R/0402</text>
<text x="34.8" y="25.1" transform="rotate(90 34.8 25.1)">R337</text>
<text x="37" y="24.4">1uF</text>
<text x="41.1" y="24.4">C123</text>
<text x="81.4" y="27.4" transform="rotate(90 81.4 27.4)">20K/1%</text>
<text x="84.3" y="25.8">C122</text>
<text x="85" y="29.9">4.7uF</text>
<text x="89.8" y="25.8">C132</text>
<text x="89.8" y="28.6">4.7uF</text>
<text x="151.3" y="26.5" transform="rotate(90 151.3 26.5)">R327</text>
<text x="153.6" y="25.8">1uF</text>
<text x="157.7" y="25.8">C125</text>
<text x="196.6" y="25.1" transform="rotate(90 196.6 25.1)">R346</text>
<text x="198" y="28.8" transform="rotate(90 198 28.8)">100K/1%</text>
<text x="200.9" y="27.2">C134</text>
<text x="206.4" y="27.2">C124</text>
<text x="206.4" y="29.9">4.7uF</text>
<text x="34.8" y="32.2" transform="rotate(90 34.8 32.2)">100K</text>
<text x="53" y="33.4">RT9080_N/SOT235</text>
<text x="80.1" y="33.3" transform="rotate(90 80.1 33.3)">R345</text>
<text x="151.3" y="33.6" transform="rotate(90 151.3 33.6)">100K</text>
<text x="169.6" y="34.7">RT9080_N/SOT235</text>
<text x="196.6" y="34.7" transform="rotate(90 196.6 34.7)">R347</text>
<text x="201.6" y="31.3">4.7uF</text>
<text x="81.4" y="37" transform="rotate(90 81.4 37)">16K/1%</text>
<text x="198" y="38.4" transform="rotate(90 198 38.4)">30K/1%</text>
<text x="30.9" y="42.3">C133</text>
<text x="31.5" y="45">1uF</text>
<text x="147.4" y="43.6">C135</text>
<text x="148.1" y="46.4">1uF</text>
<text x="52.1" y="53.9">RB7</text>
<text x="52.1" y="59.6">NC/0R</text>
<text x="69.9" y="81.4">DB2</text>
<text x="80.1" y="82.7" transform="rotate(90 80.1 82.7)">R320</text>
<text x="81.7" y="80.7">DB1</text>
<text x="81.7" y="82.3">NC/D1N5819</text>
<text x="69.9" y="87">D1N5819</text>
<text x="80.1" y="89.8" transform="rotate(90 80.1 89.8)">15R</text>
<text x="91.2" y="86.1">C117</text>
<text x="91.2" y="88.9">4.7uF</text>
<text x="81.7" y="94.4">BT1</text>
<text x="81.7" y="96.1">5.5V/1.5F</text>
<text x="144" y="97.2">C62</text>
<text x="148.1" y="97.2">12pF</text>
<text x="161.8" y="99.9">U9</text>
<text x="161.8" y="101.3">NC/TT8563</text>
<text x="146.7" y="104">32.768KHz</text>
<text x="149.5" y="102.6">Y4</text>
<text x="178.3" y="102.6">C50</text>
<text x="182.4" y="102.6">0.1uF</text>
<text x="187.2" y="107.4">R181</text>
<text x="192.7" y="104.7">R182</text>
<text x="194.1" y="107.4">0R</text>
<text x="199.6" y="104.7">0R</text>
<text x="66.5" y="113.6">C212</text>
<text x="68.6" y="111.5">RB11</text>
<text x="72.7" y="111.5">49.9K</text>
<text x="187.2" y="110.2">R189</text>
<text x="194.1" y="110.2">0R</text>
<text x="66.5" y="116.3">0.1uF</text>
</g>
<g font-size="1.2" fill="#f00">
<text x="93.5" y="21.7">V18AO</text>
<text x="42.8" y="55.8">VDDIO_RTC</text>
<text x="57.8" y="56">V18AO</text>
<text x="12.3" y="88.1">4</text>
<text x="12.3" y="85.3">4,13</text>
<text x="12.3" y="86.7">4,13</text>
<text x="14" y="87.5">VDDBKUP</text>
<text x="14" y="84.5">IIC2_SCL</text>
<text x="14" y="85.9">IIC2_SDA</text>
<text x="26" y="88.1">VDDBKUP</text>
<text x="26" y="85.3">IIC2_SCL</text>
<text x="26" y="86.7">IIC2_SDA</text>
<text x="177.2" y="107.9">I2C2_SCL_RTC</text>
<text x="199.1" y="107.9">IIC2_SCL</text>
<text x="204.3" y="105.9">8 TP0D4</text>
<text x="210.1" y="105.1">RTC_CLK</text>
<text x="218.1" y="105.9">RTC_CLK</text>
<text x="59.2" y="112.2">VDDBKUP</text>
<text x="78.4" y="112.2">VBACKUP</text>
<text x="177.2" y="110.6">I2C2_SDA_RTC</text>
<text x="199.1" y="110.6">IIC2_SDA</text>
</g>
<g font-size="1">
<text x="28.8" y="1">5</text>
<text x="83.7" y="1">4</text>
<text x="138.5" y="1">3</text>
<text x="193.4" y="1">2</text>
<text x="248.2" y="1">1</text>
<text x=".3" y="27.9">D</text>
<text x="276" y="27.9">D</text>
<text x=".3" y="79.4">C</text>
<text x="276" y="79.4">C</text>
<text x=".3" y="130.8">B</text>
<text x="276" y="130.8">B</text>
<text x=".3" y="182.2">A</text>
<text x="276" y="182.2">A</text>
<text x="28.8" y="208.1">5</text>
<text x="83.7" y="208.1">4</text>
<text x="138.5" y="208.1">3</text>
<text x="193.4" y="208.1">2</text>
<text x="248.2" y="208.1">1</text>
</g>
</svg>
